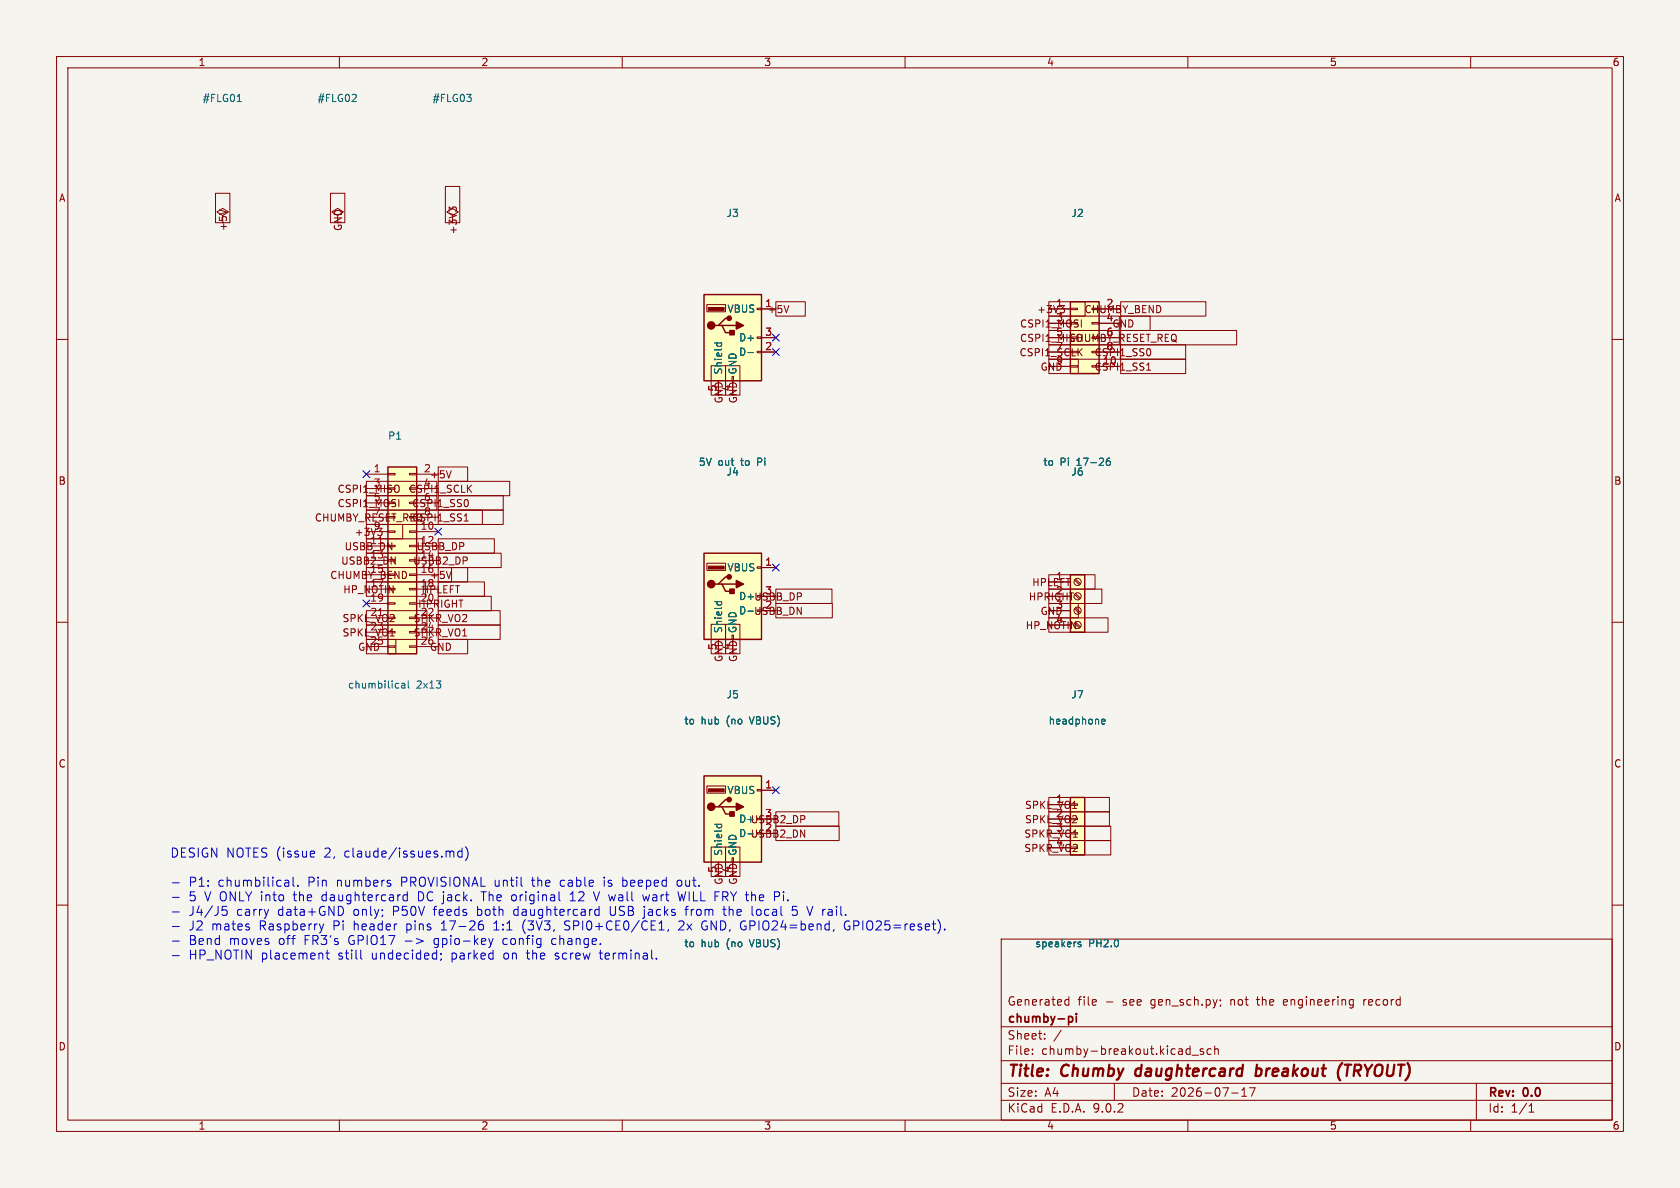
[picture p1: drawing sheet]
<svg xmlns="http://www.w3.org/2000/svg" width="297mm" height="210mm" viewBox="0 0 297 210" stroke-linecap="round" stroke-linejoin="round" font-family="sans-serif">
<path d="M0 0h297v210h-297z" fill="#f5f4ef" stroke="#f5f4ef" stroke-width=".18"/>
<g fill="none" stroke="#840000" stroke-width=".18">
<path d="M10 10h277v190h-277zM12 12h273v186h-273zM60 10v2M110 10v2M160 10v2M210 10v2M260 10v2M59.7 38.1l1-.6-1-.7-1 .7 1 .6v1.3M10 60h2M285 60h2M10 110h2M285 110h2"/>
<path d="M10 160h2M177 166h108v32h-108zM188.4 177.6h.6M188.4 176.8h.6M189 176.2v1.5M215.7 176.8v.1M215.8 177.6l-.1 .3M227 176.8v.8M227.6 177.1l-.7 .1M239.1 176.7l.1 .1M239.2 176.7v1.2l-.1 .2M239.2 177.6l-.1 .1"/>
<path d="M241.1 176.7v1M241.4 176.7l-.3 .3M285 160h2M60 198v2M110 198v2M160 198v2M177 194.5h108M177 191.5h108M177 187.5h108M177 181.5h108M182.5 186.3v.1M182.5 185.5v.1"/>
<path d="M184.7 183.6v.1M184.7 182.8v.1M187.6 182.1l-1.3 2M197 191.5v3M210 198v2M210.7 186.5h1.2M212.7 185.5l-.3-.1-.2 .2v.2l.5 .2v.3h-.5M214.1 185.5l-.4-.1-.3 .3v.4l.1 .2h.6M214.7 185.5l.3-.1 .3 .1 .1 .9M214.7 184.9v1.5M217.7 193.2h1.2M219.5 193.8h.9"/>
<path d="M219.5 192.7l.5-.4v1.5M220.9 192.3h1l-.7 1.5M260 198v2M261 191.5v6.5M270.3 196.6h.9M270.3 195.5l.4-.4v1.5"/>
</g>
<path d="M200.9 189.1l-.2 .7 .3 .4M222.1 189l.2-.1 .6 .1M222.2 188.2l-.2 2M222.8 190a.66 .66 0 0 1-.8 .1M236.6 190.4l.3 .6M237.3 187.9l-.5 .6-.2 .8M237.7 188.2h1.2M238.3 188.2l-.2 2" fill="none" stroke="#840000" stroke-width=".4"/>
<path d="M189.1 179.7h.2l.3 .3v.5l-.5 .2M190.3 179.2v.1M190.3 179.7v1" fill="none" stroke="#840000" stroke-width=".3"/>
<path d="M62.2 17.9h.8M62.9 16.8v.4" fill="none" stroke="#006464" stroke-width=".18"/>
<path d="M189.2 141h2.6v10.1h-2.6z" fill="#ffffc2"/>
<path d="M189.2 141h2.6v10.1h-2.6z" fill="none" stroke="#840000" stroke-width=".25"/>
<path d="M185.4 142.2h3.8M185.4 144.8h3.8M185.4 147.3h3.8M185.4 149.9h3.8M189.2 142.1h1.3v.3h-1.3z" fill="none" stroke="#840000" stroke-width=".18"/>
<path d="M190.7 166.9l.4 .1v.2l-.1 .2-.4-.1M190.7 166.6h.4" fill="none" stroke="#006464" stroke-width=".18"/>
<path d="M124.5 137.2h10.1v15.2h-10.1z" fill="#ffffc2"/>
<path d="M124.5 137.2h10.1v15.2h-10.1zM127 142.6h.6l.7 1.3h1.2M127.6 142.6h2.6M128.9 141.4h-.6l-1.3 1.2h-.6" fill="none" stroke="#840000" stroke-width=".25"/>
<g fill="#840000" stroke="#840000" stroke-width=".25">
<path d="M129 143.5h.8v.8h-.8z"/>
<path d="M130.2 142l1.2 .6-1.2 .7z"/>
<circle cx="125.7" cy="142.6" r=".63"/>
<circle cx="128.9" cy="141.4" r=".38"/>
</g>
<path d="M125.2 139.4h2.8v.6h-2.8z" fill="#840000" stroke="#840000" stroke-width=".18"/>
<path d="M125 138.9h3.3v1.3h-3.3zM133.9 139.6h.7v.2h-.7zM134.6 139.7h2.6M129.4 151.6h.3v.8h-.3z" fill="none" stroke="#840000" stroke-width=".18"/>
<path d="M126.3 145.7h1.3M126.8 145.7l-.1 .4M127.5 145.7l.1 .4" fill="none" stroke="#006464" stroke-width=".18"/>
<path d="M189.2 101.6h2.6v10.2h-2.6z" fill="#ffffc2"/>
<path d="M189.2 101.6h2.6v10.2h-2.6z" fill="none" stroke="#840000" stroke-width=".25"/>
<g fill="none" stroke="#840000" stroke-width=".18">
<path d="M185.4 102.9h3.8M185.4 105.4h3.8M185.4 108h3.8M185.4 110.5h3.8M190 102.5l.8 .9M190 105.1l.8 .8M190 107.6l.8 .9M190 110.2l.8 .8M190.1 102.4l.9 .8M190.1 104.9l.9 .8M190.1 107.4l.9 .9M190.1 110l.9 .8"/>
<circle cx="190.5" cy="105.4" r=".63"/>
<circle cx="190.5" cy="102.9" r=".63"/>
<circle cx="190.5" cy="107.9" r=".63"/>
<circle cx="190.5" cy="110.5" r=".63"/>
</g>
<path d="M194.8 127.6l.6-.2-.1-.2-.4-.1-.1 .2v.6h.5" fill="none" stroke="#006464" stroke-width=".18"/>
<path d="M124.5 52.1h10.1v15.2h-10.1z" fill="#ffffc2"/>
<path d="M124.5 52.1h10.1v15.2h-10.1zM127 57.5h.6l.7 1.3h1.2M127.6 57.5h2.6M128.9 56.3h-.6l-1.3 1.2h-.6" fill="none" stroke="#840000" stroke-width=".25"/>
<g fill="#840000" stroke="#840000" stroke-width=".25">
<path d="M129 58.4h.8v.8h-.8z"/>
<path d="M130.2 56.9l1.2 .6-1.2 .7z"/>
<circle cx="125.7" cy="57.5" r=".63"/>
<circle cx="128.9" cy="56.3" r=".38"/>
</g>
<path d="M125.2 54.4h2.8v.5h-2.8z" fill="#840000" stroke="#840000" stroke-width=".18"/>
<path d="M125 53.8h3.3v1.3h-3.3zM133.9 54.5h.7v.2h-.7zM133.9 59.6h.7v.2h-.7zM134.6 54.6h2.6M134.6 59.7h2.6M129.4 66.5h.3v.8h-.3zM133.9 62.1h.7v.3h-.7zM134.6 62.2h2.6" fill="none" stroke="#840000" stroke-width=".18"/>
<path d="M126.3 60.6h1.3M126.8 60.6l-.1 .4M127.5 60.6l.1 .4M132.2 62.3h1" fill="none" stroke="#006464" stroke-width=".18"/>
<path d="M189.2 53.3h5.1v12.7h-5.1z" fill="#ffffc2"/>
<path d="M189.2 53.3h5.1v12.7h-5.1z" fill="none" stroke="#840000" stroke-width=".25"/>
<g fill="none" stroke="#840000" stroke-width=".18">
<path d="M185.4 54.6h3.8M185.4 57.2h3.8M185.4 59.7h3.8M189.2 54.5h1.3v.2h-1.3zM193 57h1.3v.3h-1.3zM194.3 54.6h3.8M194.3 57.2h3.8M194.3 59.7h3.8M185.4 62.2h3.8M185.4 64.8h3.8M189.2 64.6h1.3v.3h-1.3zM194.3 62.2h3.8"/>
<path d="M194.3 64.8h3.8"/>
</g>
<path d="M196.2 81l-.4 .1a.86 .86 0 0 0 0 1.2l.4-.2 .1-.4-.2-.2h-.3l-.2 .2" fill="none" stroke="#006464" stroke-width=".18"/>
<path d="M124.5 97.8h10.1v15.2h-10.1z" fill="#ffffc2"/>
<path d="M124.5 97.8h10.1v15.2h-10.1zM127 103.3h.6l.7 1.2h1.2M127.6 103.3h2.6M128.9 102h-.6l-1.3 1.3h-.6" fill="none" stroke="#840000" stroke-width=".25"/>
<g fill="#840000" stroke="#840000" stroke-width=".25">
<path d="M129 104.1h.8v.8h-.8z"/>
<path d="M130.2 102.6l1.2 .7-1.2 .6z"/>
<circle cx="125.7" cy="103.3" r=".63"/>
<circle cx="128.9" cy="102" r=".38"/>
</g>
<path d="M125.2 100.1h2.8v.5h-2.8z" fill="#840000" stroke="#840000" stroke-width=".18"/>
<path d="M39.4 38.1l1-.6-1-.7-1 .7 1 .6v1.3M80 38.1l1-.6-1-.7-1 .7 1 .6v1.3M125 99.6h3.3v1.2h-3.3zM129.4 112.3h.3v.7h-.3zM133.9 100.2h.7v.3h-.7zM134.6 100.3h2.6" fill="none" stroke="#840000" stroke-width=".18"/>
<path d="M41.9 17.9h.8M126.3 106.4h1.3M126.8 106.4l-.1 .3M127.5 106.4l.1 .3" fill="none" stroke="#006464" stroke-width=".18"/>
<path d="M68.6 82.6h5.1v33h-5.1z" fill="#ffffc2"/>
<path d="M68.6 82.6h5.1v33h-5.1z" fill="none" stroke="#840000" stroke-width=".25"/>
<g fill="none" stroke="#840000" stroke-width=".18">
<path d="M38.1 34.2h2.5v5.2h-2.5zM38.8 37.1l1.2 .4M58.4 34.2h2.6v5.2h-2.6zM78.7 33h2.6v6.4h-2.6zM79.9 37l-.5-.4v.8M79.9 36.8l.2-.2h.3l.3 .2M134.6 54.6h2.6M134.6 59.7h2.6M137.2 53.3h5.2v2.6h-5.2zM139.5 54l-.5 1.3M185.4 53.3h6.4v2.6h-6.4zM185.4 55.9h12.5v2.5h-12.5z"/>
<path d="M185.4 58.4h12.5v2.6h-12.5zM185.4 54.6h3.8M185.4 57.2h3.8M185.4 59.7h3.8M187.4 54h.8l-.4 .5M188 54.5l.2 .2-.1 .5M194.3 54.6h3.8M194.3 57.2h3.8M194.3 59.7h3.8M198.1 58.4h20.5v2.6h-20.5zM198.1 53.3h15.1v2.6h-15.1zM198.1 55.9h5.2v2.5h-5.2z"/>
<path d="M125.7 64.6h2.6v5.3h-2.6zM128.3 64.6h2.5v5.3h-2.5zM134.6 62.2h2.6M185.4 63.5h5.2v2.5h-5.2zM185.4 61h12.7v2.5h-12.7zM185.4 62.2h3.8M185.4 64.8h3.8M194.3 62.2h3.8M194.3 64.8h3.8M198.1 61h11.5v2.5h-11.5zM198.1 63.5h11.5v2.5h-11.5zM202.7 65.4h.7"/>
<path d="M203.4 61.9v.8M64.8 97.8h11.2v2.5h-11.2zM64.8 95.2h10v2.6h-10zM64.8 90.2h20.5v2.5h-20.5zM64.8 85.1h12.4v2.5h-12.4zM64.8 92.7h6.4v2.6h-6.4zM64.8 87.6h12.4v2.6h-12.4zM64.8 83.8h3.8M64.8 86.4h3.8M64.8 88.9h3.8M64.8 91.4h3.8M64.8 94h3.8"/>
<path d="M64.8 96.5h3.8M64.8 99.1h3.8M66.8 93.4h.7l-.4 .5M67.5 94v.4M68.6 83.7h1.2v.2h-1.2zM68.6 93.9h1.2v.2h-1.2zM68.6 96.4h1.2v.2h-1.2zM72.4 83.7h1.3v.2h-1.3zM72.4 93.9h1.3v.2h-1.3zM72.4 96.4h1.3v.2h-1.3zM72.4 98.9h1.3v.3h-1.3zM73.7 83.8h3.8"/>
<path d="M73.7 86.4h3.8M73.7 88.9h3.8M73.7 91.4h3.8M73.7 94h3.8M73.7 96.5h3.8M73.7 99.1h3.8M77.5 82.5h5.2v2.6h-5.2zM77.5 85.1h12.6v2.5h-12.6zM77.5 87.6h11.5v2.6h-11.5zM77.5 90.2h11.5v2.5h-11.5zM77.5 95.2h9.9v2.6h-9.9zM77.5 97.8h11.1v2.5h-11.1z"/>
<path d="M79.8 83.2l-.5 1.3M82.1 92.1h.7M82.7 88.5v.8M64.8 100.3h15v2.6h-15zM64.8 102.9h10.4v2.5h-10.4zM64.8 107.9h10.7v2.6h-10.7zM64.8 110.5h10.7v2.5h-10.7zM64.8 113h5.2v2.6h-5.2zM64.8 101.6h3.8M64.8 104.1h3.8M64.8 106.7h3.8M64.8 109.2h3.8"/>
<path d="M64.8 111.8h3.8M64.8 114.3h3.8M68.6 106.6h1.2v.2h-1.2zM68.6 111.6h1.2v.3h-1.2zM68.6 114.2h1.2v.2h-1.2zM72.4 101.5h1.3v.2h-1.3zM72.4 104h1.3v.3h-1.3zM72.4 106.6h1.3v.2h-1.3zM72.4 109.1h1.3v.2h-1.3zM72.4 111.6h1.3v.3h-1.3zM72.4 114.2h1.3v.2h-1.3zM73.7 101.6h3.8"/>
<path d="M73.7 104.1h3.8M73.7 106.7h3.8M73.7 109.2h3.8M73.7 111.8h3.8M73.7 114.3h3.8M77.5 102.9h8.1v2.5h-8.1zM77.5 105.4h9.3v2.6h-9.3zM77.5 107.9h10.9v2.6h-10.9zM77.5 110.5h10.9v2.5h-10.9zM77.5 113h5.2v2.6h-5.2zM77.5 100.3h5.2v2.6h-5.2zM79.8 101l-.5 1.3"/>
<path d="M125.7 110.4h2.6v5.2h-2.6zM128.3 110.4h2.5v5.2h-2.5zM134.6 100.3h2.6M137.2 106.7h9.9v2.5h-9.9zM137.2 104.1h9.9v2.6h-9.9zM185.4 109.2h10.5v2.6h-10.5zM185.4 106.7h5.2v2.5h-5.2zM185.4 101.6h8.2v2.5h-8.2zM185.4 104.1h9.4v2.6h-9.4zM185.4 102.9h3.8M185.4 105.4h3.8M185.4 108h3.8"/>
<path d="M185.4 110.5h3.8M134.6 139.7h2.6M125.7 149.7h2.6v5.2h-2.6zM128.3 149.7h2.5v5.2h-2.5zM137.2 143.5h11.1v2.6h-11.1zM137.2 146h11.2v2.6h-11.2zM185.4 148.6h11v2.5h-11zM185.4 146h11v2.6h-11zM185.4 143.5h10.7v2.6h-10.7zM185.4 141h10.7v2.5h-10.7zM185.4 142.2h3.8M185.4 144.8h3.8"/>
<path d="M185.4 147.3h3.8M185.4 149.9h3.8"/>
</g>
<g fill="none" stroke="#006464" stroke-width=".18">
<path d="M126.3 60.6h1.3M126.8 60.6l-.1 .4M127.5 60.6l.1 .4M132.2 62.3h1M196.2 81l-.4 .1a.86 .86 0 0 0 0 1.2l.4-.2 .1-.4-.2-.2h-.3l-.2 .2M126.3 106.4h1.3M126.8 106.4l-.1 .3M127.5 106.4l.1 .3M71 120.9h.5l.1 .7M71.6 121.1l-.4 .1-.2 .1 .2 .3h.4M72.2 120.4v1.1l.2 .1M194.8 127.6l.6-.2-.1-.2-.4-.1-.1 .2v.6h.5"/>
<path d="M126.3 145.7h1.3M126.8 145.7l-.1 .4M127.5 145.7l.1 .4M190.7 166.9l.4 .1v.2l-.1 .2-.4-.1M190.7 166.6h.4"/>
</g>
<g fill="none" stroke="#000084" stroke-width=".18">
<path d="M136.6 59.1l1.2 1.2M137.8 59.1l-1.2 1.2M136.6 61.6l1.2 1.2M137.8 61.6l-1.2 1.2M64.2 83.2l1.2 1.2M65.4 83.2l-1.2 1.2M76.9 93.4l1.2 1.2M78.1 93.4l-1.2 1.2M136.6 99.7l1.2 1.2M137.8 99.7l-1.2 1.2M64.2 106.1l1.2 1.2M65.4 106.1l-1.2 1.2"/>
<path d="M136.6 139.1l1.2 1.2M137.8 139.1l-1.2 1.2"/>
</g>
<g fill="none" stroke="#0000c2" stroke-width=".18">
<path d="M30.5 156.1h1.2M30.5 158.6h1.2M50.5 155.6h.3l.3 .2v.9M51.1 156l-.6 .1M51.1 156.6l-.6 .1M51.8 155.1v1.3l.2 .3M52.7 156.5v.2M55.4 150.4l.1 .1 .1 .3-.7 .2M55.5 151.4l-.1 .1M69 156.2v.4M72 157.6v1.6M72 158.3l-.5-.1-.3 .3v.4l.2 .3h.6"/>
<path d="M79.6 150.5h.6v1M81.7 150.5l-.5-.1-.3 .4v.4l.2 .2h.6M81.7 149.9v1.6M82.3 149.7a1.83 1.83 0 0 1 0 2.4M99.1 155.8v.7M100.8 159.2h.9M100.8 158.1l.5-.5v1.6M104.9 157.6l.6 1.6 .5-1.6M106.8 155.1v.1M106.8 155.6v1.1M110.1 156.6l.5 .1M110.1 155.1v1.6"/>
<path d="M110.6 155.6l-.5 .1M113.6 158.2l.3 1 .3-.7 .3 .7M119.9 157.6l.3 1.6 .3-1.1 .3 1.1M120.2 155.6l-.3 .1-.2 .2 .1 .6 .4 .2M137.5 157.6l.3 .3v.4l-.3 .2M30.5 161.2h1.2M30.5 163.8h1.2M30.5 166.4h1.2M30.5 168.9h1.2M39.3 160.9l.6-.1 .3 .3v.4l-.2 .2h-.7M57.2 163.3l-.4 1.1M57.6 168.5h.6"/>
<path d="M57.8 167.9v1.4l.1 .2h.3M60.7 160.6v.5l-.3 .6M63.8 167.9v1.4l.2 .2M71.6 166.4h1.2M73.6 165.9l1.2 .5-1.2 .4M77.9 168.6v.1M78 164.4h.9M78 169.5l-.1 .3M78.2 163.2l-.2 .1M84.9 163.4h.3l.3 .3-.1 .5-.5 .2M85 162.8l-.1 .1M86.4 165.9l.4 1.1"/>
<path d="M86.8 167l-.2 .4M87.2 165.9l-.4 1.1M87.3 164.4h.9M87.5 163.2l-.2 .1M89 166.1v.7M92.5 163.3l-.1 .6 .2 .6M97.7 166l-.2 .2v.5l.2 .2M99.8 164.3l.6 .1M99.8 163.3l.3 .3M105.2 161.7l.3 .1 .4-.1M105.9 168.5h.6M105.9 160.2v1.6"/>
<path d="M105.9 160.8h-.4l-.3 .1M106.1 167.9l.1 1.6M107.9 160.2v1.3l.1 .2M113.9 160.2v.2M116 169.4v.1M116.5 164.4h.9M118.2 164.3l-.2 .3M120.2 162.8h.4M120.8 163.5l-.9 .9h1M121.1 160.8h.6M121.5 160.2l-.2 .2v1.4M124.2 164.2l.5 .2"/>
<path d="M124.6 162.8l-.4 .2M127.8 160.8h.6M128 160.2v1.4l.1 .1 .3 .1M133 161.6l.2 .2M140 161.7l.3 .1h.4l.2-.1M140.1 160.2l-.1 .8 .3-.2h.4l.2 .2M143.7 160.2l-.5 1.6M149.8 162.8a.83 .83 0 0 0-.5 .9 .83 .83 0 0 0 .6 .7l.3-.1M149.9 163.7h.4M150 162.8l.2 .1M167 164.2v.2"/>
</g>
<g font-size="2.8" fill="#840000">
<text x="178" y="190.9">Title:</text>
<text x="187.7" y="190.9">Chumby</text>
<text x="201.6" y="190.9">daughtercard</text>
<text x="223.6" y="190.9">breakout</text>
<text x="238.9" y="190.9">(TRYOUT)</text>
</g>
<g font-size="2.2" fill="#0000c2">
<text x="30" y="151.7">DESIGN NOTES (issue</text>
<text x="57.5" y="151.7">2,</text>
<text x="61.1" y="151.7">claude/issues.md)</text>
<text x="33.3" y="156.9">P1:</text>
<text x="33.3" y="159.4">5</text>
<text x="36.2" y="159.4">V ONLY into</text>
<text x="38.6" y="156.9">chumbilical.</text>
<text x="52.2" y="159.4">the</text>
<text x="54.6" y="156.9">Pin</text>
<text x="57.3" y="159.4">daughtercard</text>
<text x="59.7" y="156.9">numbers</text>
<text x="71.2" y="156.9">PROVISIONAL</text>
<text x="74.5" y="159.4">DC jack.</text>
<text x="86" y="159.4">The original</text>
<text x="87.9" y="156.9">until</text>
<text x="94.7" y="156.9">the</text>
<text x="99.7" y="156.9">cable</text>
<text x="101.9" y="159.4">12</text>
<text x="106.3" y="159.4">V wall</text>
<text x="107.6" y="156.9">is</text>
<text x="111" y="156.9">beeped</text>
<text x="115.2" y="159.4">wart</text>
<text x="120.8" y="156.9">out.</text>
<text x="121.6" y="159.4">WILL FRY the</text>
<text x="138.9" y="159.4">Pi.</text>
<text x="33.3" y="162">J4/J5</text>
<text x="33.3" y="164.6">J2</text>
<text x="33.3" y="167.2">Bend</text>
<text x="37.4" y="164.6">mates</text>
<text x="40.6" y="167.2">moves</text>
<text x="41.9" y="162">carry</text>
<text x="46" y="164.6">Raspberry</text>
<text x="49.2" y="162">data+GND</text>
<text x="49.4" y="167.2">off</text>
<text x="54" y="167.2">FR3's</text>
<text x="59.1" y="164.6">Pi</text>
<text x="61.9" y="167.2">GPIO17</text>
<text x="62.7" y="162">only;</text>
<text x="62.8" y="164.6">header</text>
<text x="69.8" y="162">P50V</text>
<text x="72.3" y="164.6">pins</text>
<text x="77.1" y="162">feeds</text>
<text x="77.3" y="167.2">gpio-key</text>
<text x="78.6" y="164.6">17-26</text>
<text x="84.9" y="162">both</text>
<text x="88" y="164.6">1:1</text>
<text x="89.6" y="167.2">config</text>
<text x="91.5" y="162">daughtercard</text>
<text x="93.2" y="164.6">(3V3,</text>
<text x="98.4" y="167.2">change.</text>
<text x="100.8" y="164.6">SPI0+CE0/CE1,</text>
<text x="108.6" y="162">USB</text>
<text x="114.8" y="162">jacks</text>
<text x="121.1" y="164.6">2x</text>
<text x="122.3" y="162">from</text>
<text x="125.3" y="164.6">GND, GPIO24=bend,</text>
<text x="129.2" y="162">the</text>
<text x="134.3" y="162">local</text>
<text x="141.6" y="162">5</text>
<text x="144.4" y="162">V rail.</text>
<text x="150.8" y="164.6">GPIO25=reset).</text>
<text x="33.3" y="169.8">HP_NOTIN</text>
<text x="46.2" y="169.8">placement</text>
<text x="59.9" y="169.8">still</text>
<text x="65.9" y="169.8">undecided;</text>
<text x="80.1" y="169.8">parked</text>
<text x="89.5" y="169.8">on</text>
<text x="93.7" y="169.8">the</text>
<text x="98.8" y="169.8">screw</text>
<text x="106.9" y="169.8">terminal.</text>
</g>
<g font-size="2.1" fill="#840000">
<text x="178" y="178">Generated</text>
<text x="190.5" y="178">file</text>
<text x="195.5" y="178">-</text>
<text x="198.6" y="178">see</text>
<text x="203.7" y="178">gen_sch.py;</text>
<text x="217.9" y="178">not</text>
<text x="222.8" y="178">the</text>
<text x="227.6" y="178">engineering</text>
<text x="241.9" y="178">record</text>
<text x="178" y="184">Sheet:</text>
<text x="178" y="181.2">chumby-pi</text>
<text x="178" y="186.7">File:</text>
<text x="184.1" y="186.7">chumby-breakout.kicad_sch</text>
<text x="178" y="196.9">KiCad</text>
<text x="178" y="194.1">Size:</text>
<text x="184.7" y="194.1">A4</text>
<text x="185.7" y="196.9">E.D.A.</text>
<text x="193.3" y="196.9">9.0.2</text>
<text x="200" y="194.1">Date:</text>
<text x="207" y="194.1">2026-07-17</text>
<text x="263" y="194.3">Rev:</text>
<text x="263" y="196.9">Id:</text>
<text x="267.1" y="196.9">1/1</text>
<text x="269.4" y="194.3">0.0</text>
</g>
<g font-size="1.8" fill="#840000">
<text x="35" y="11.9">1</text>
<text x="85" y="11.9">2</text>
<text x="135" y="11.9">3</text>
<text x="185" y="11.9">4</text>
<text x="235" y="11.9">5</text>
<text x="285" y="11.9">6</text>
<text x="10.3" y="35.9">A</text>
<text x="285.3" y="35.9">A</text>
<text x="40.3" y="40.9" transform="rotate(-90 40.3 40.9)">+5V</text>
<text x="60.6" y="40.9" transform="rotate(-90 60.6 40.9)">GND</text>
<text x="81" y="41.5" transform="rotate(-90 81 41.5)">+3V3</text>
<text x="135.6" y="55.6">+5V</text>
<text x="180.2" y="58.1">CSPI1_MOSI</text>
<text x="183.3" y="55.6">+3V3</text>
<text x="191.6" y="55.6">CHUMBY_BEND</text>
<text x="196.6" y="58.1">GND</text>
<text x="180.1" y="63.2">CSPI1_SCLK</text>
<text x="180.2" y="60.6">CSPI1_MISO</text>
<text x="183.9" y="65.7">GND</text>
<text x="188.9" y="60.6">CHUMBY_RESET_REQ</text>
<text x="193.4" y="63.2">CSPI1_SS0</text>
<text x="193.4" y="65.7">CSPI1_SS1</text>
<text x="128" y="71.4" transform="rotate(-90 128 71.4)">GND</text>
<text x="130.5" y="71.4" transform="rotate(-90 130.5 71.4)">GND</text>
<text x="10.3" y="85.9">B</text>
<text x="59.6" y="87.3">CSPI1_MISO</text>
<text x="59.6" y="89.9">CSPI1_MOSI</text>
<text x="66" y="86.1">3</text>
<text x="66" y="88.6">5</text>
<text x="72.2" y="87.3">CSPI1_SCLK</text>
<text x="72.8" y="89.9">CSPI1_SS0</text>
<text x="74.9" y="86.1">4</text>
<text x="74.9" y="88.6">6</text>
<text x="75.9" y="84.8">+5V</text>
<text x="285.3" y="85.9">B</text>
<text x="55.6" y="92.4">CHUMBY_RESET_REQ</text>
<text x="62.6" y="94.9">+3V3</text>
<text x="66" y="91.2">7</text>
<text x="66" y="93.7">9</text>
<text x="72.8" y="92.4">CSPI1_SS1</text>
<text x="74.3" y="93.7">10</text>
<text x="74.9" y="91.2">8</text>
<text x="60.2" y="100">USBB2_DN</text>
<text x="60.8" y="97.5">USBB_DN</text>
<text x="65.4" y="96.3">11</text>
<text x="65.4" y="98.8">13</text>
<text x="65.4" y="101.3">15</text>
<text x="72.9" y="100">USBB2_DP</text>
<text x="73.6" y="97.5">USBB_DP</text>
<text x="74.3" y="96.3">12</text>
<text x="74.3" y="98.8">14</text>
<text x="74.3" y="101.3">16</text>
<text x="58.3" y="102.6">CHUMBY_BEND</text>
<text x="60.6" y="105.1">HP_NOTIN</text>
<text x="65.4" y="103.9">17</text>
<text x="65.4" y="106.4">19</text>
<text x="73.8" y="107.6">HPRIGHT</text>
<text x="74.3" y="103.9">18</text>
<text x="74.3" y="106.4">20</text>
<text x="74.4" y="105.1">HPLEFT</text>
<text x="75.9" y="102.6">+5V</text>
<text x="130.6" y="106.3">D+ USBB_DP</text>
<text x="181.8" y="106.4">HPRIGHT</text>
<text x="182.4" y="103.8">HPLEFT</text>
<text x="60.5" y="110.2">SPKL_VO2</text>
<text x="60.5" y="112.7">SPKL_VO1</text>
<text x="65.4" y="111.5">23</text>
<text x="73" y="110.2">SPKR_VO2</text>
<text x="73" y="112.7">SPKR_VO1</text>
<text x="74.3" y="109">22</text>
<text x="74.3" y="111.5">24</text>
<text x="181.2" y="111.4">HP_NOTIN</text>
<text x="183.9" y="108.9">GND</text>
<text x="63.2" y="115.3">GND</text>
<text x="65.4" y="114">25</text>
<text x="74.3" y="114">26</text>
<text x="75.9" y="115.3">GND</text>
<text x="128" y="117.1" transform="rotate(-90 128 117.1)">GND</text>
<text x="130.5" y="117.1" transform="rotate(-90 130.5 117.1)">GND</text>
<text x="10.3" y="135.9">C</text>
<text x="285.3" y="135.9">C</text>
<text x="181.1" y="143.2">SPKL_VO1</text>
<text x="130.6" y="145.6">D+USBB2_DP</text>
<text x="181" y="148.3">SPKR_VO1</text>
<text x="181.1" y="145.7">SPKL_VO2</text>
<text x="181" y="150.8">SPKR_VO2</text>
<text x="128" y="156.5" transform="rotate(-90 128 156.5)">GND</text>
<text x="130.5" y="156.5" transform="rotate(-90 130.5 156.5)">GND</text>
<text x="10.3" y="185.9">D</text>
<text x="285.3" y="185.9">D</text>
<text x="35" y="199.9">1</text>
<text x="85" y="199.9">2</text>
<text x="135" y="199.9">3</text>
<text x="185" y="199.9">4</text>
<text x="235" y="199.9">5</text>
<text x="285" y="199.9">6</text>
</g>
<g font-size="1.8" fill="#006464">
<text x="35.7" y="18.2">#FLG01</text>
<text x="56.1" y="18.2">#FLG02</text>
<text x="76.4" y="18.2">#FLG03</text>
<text x="128.3" y="38.6">J3</text>
<text x="189.3" y="38.6">J2</text>
<text x="128.5" y="55.5">VBUS</text>
<text x="130.6" y="60.6">D+</text>
<text x="130.6" y="63.1">D-</text>
<text x="127.9" y="66.3" transform="rotate(-90 127.9 66.3)">Shield</text>
<text x="130.4" y="66.3" transform="rotate(-90 130.4 66.3)">GND</text>
<text x="68.5" y="77.9">P1</text>
<text x="123.5" y="82.6">5V</text>
<text x="126.9" y="82.6">out</text>
<text x="131.1" y="82.6">to</text>
<text x="134.2" y="82.6">Pi</text>
<text x="184.4" y="82.6">to</text>
<text x="187.4" y="82.6">Pi</text>
<text x="190.4" y="82.6">17-26</text>
<text x="128.3" y="84.3">J4</text>
<text x="189.3" y="84.3">J6</text>
<text x="128.5" y="101.2">VBUS</text>
<text x="130.6" y="106.3">D+</text>
<text x="127.9" y="112" transform="rotate(-90 127.9 112)">Shield</text>
<text x="130.4" y="112" transform="rotate(-90 130.4 112)">GND</text>
<text x="130.6" y="108.8">D- USBB_DN</text>
<text x="130.6" y="108.8">D-</text>
<text x="61.4" y="121.9">chumbilical</text>
<text x="73.6" y="121.9">2x13</text>
<text x="128.3" y="123.6">J5</text>
<text x="189.3" y="123.6">J7</text>
<text x="120.9" y="128.3">to</text>
<text x="123.9" y="128.3">hub</text>
<text x="128.5" y="128.3">(no</text>
<text x="132.9" y="128.3">VBUS)</text>
<text x="185.3" y="128.3">headphone</text>
<text x="128.5" y="140.6">VBUS</text>
<text x="130.6" y="148.2">D-USBB2_DN</text>
<text x="130.6" y="145.6">D+</text>
<text x="130.6" y="148.2">D-</text>
<text x="127.9" y="151.4" transform="rotate(-90 127.9 151.4)">Shield</text>
<text x="130.4" y="151.4" transform="rotate(-90 130.4 151.4)">GND</text>
<text x="120.9" y="167.6">to</text>
<text x="123.9" y="167.6">hub</text>
<text x="128.5" y="167.6">(no</text>
<text x="132.9" y="167.6">VBUS)</text>
<text x="182.9" y="167.6">speakers</text>
<text x="192.4" y="167.6">PH2.0</text>
</g>
<g font-size="1.8" fill="#a90000">
<text x="135.2" y="54.4">1</text>
<text x="135.2" y="59.4">3</text>
<text x="186.6" y="54.4">1</text>
<text x="186.6" y="56.9">3</text>
<text x="186.6" y="59.4">5</text>
<text x="195.5" y="54.4">2</text>
<text x="195.5" y="56.9">4</text>
<text x="195.5" y="59.4">6</text>
<text x="135.2" y="62">2</text>
<text x="186.6" y="62">7</text>
<text x="186.6" y="64.5">9</text>
<text x="194.9" y="64.5">10</text>
<text x="195.5" y="62">8</text>
<text x="126.7" y="69.3" transform="rotate(-90 126.7 69.3)">5</text>
<text x="129.3" y="69.3" transform="rotate(-90 129.3 69.3)">4</text>
<text x="66" y="83.6">1</text>
<text x="74.9" y="83.6">2</text>
<text x="135.2" y="100.1">1</text>
<text x="135.2" y="105.2">3</text>
<text x="135.2" y="107.7">2</text>
<text x="186.6" y="102.6">1</text>
<text x="186.6" y="105.2">2</text>
<text x="186.6" y="107.7">3</text>
<text x="65.4" y="109">21</text>
<text x="186.6" y="110.2">4</text>
<text x="126.7" y="115" transform="rotate(-90 126.7 115)">5</text>
<text x="129.3" y="115" transform="rotate(-90 129.3 115)">4</text>
<text x="135.2" y="139.4">1</text>
<text x="186.6" y="142">1</text>
<text x="135.2" y="144.5">3</text>
<text x="135.2" y="147.1">2</text>
<text x="186.6" y="144.5">2</text>
<text x="186.6" y="147.1">3</text>
<text x="186.6" y="149.6">4</text>
<text x="126.7" y="154.4" transform="rotate(-90 126.7 154.4)">5</text>
<text x="129.3" y="154.4" transform="rotate(-90 129.3 154.4)">4</text>
</g>
</svg>
